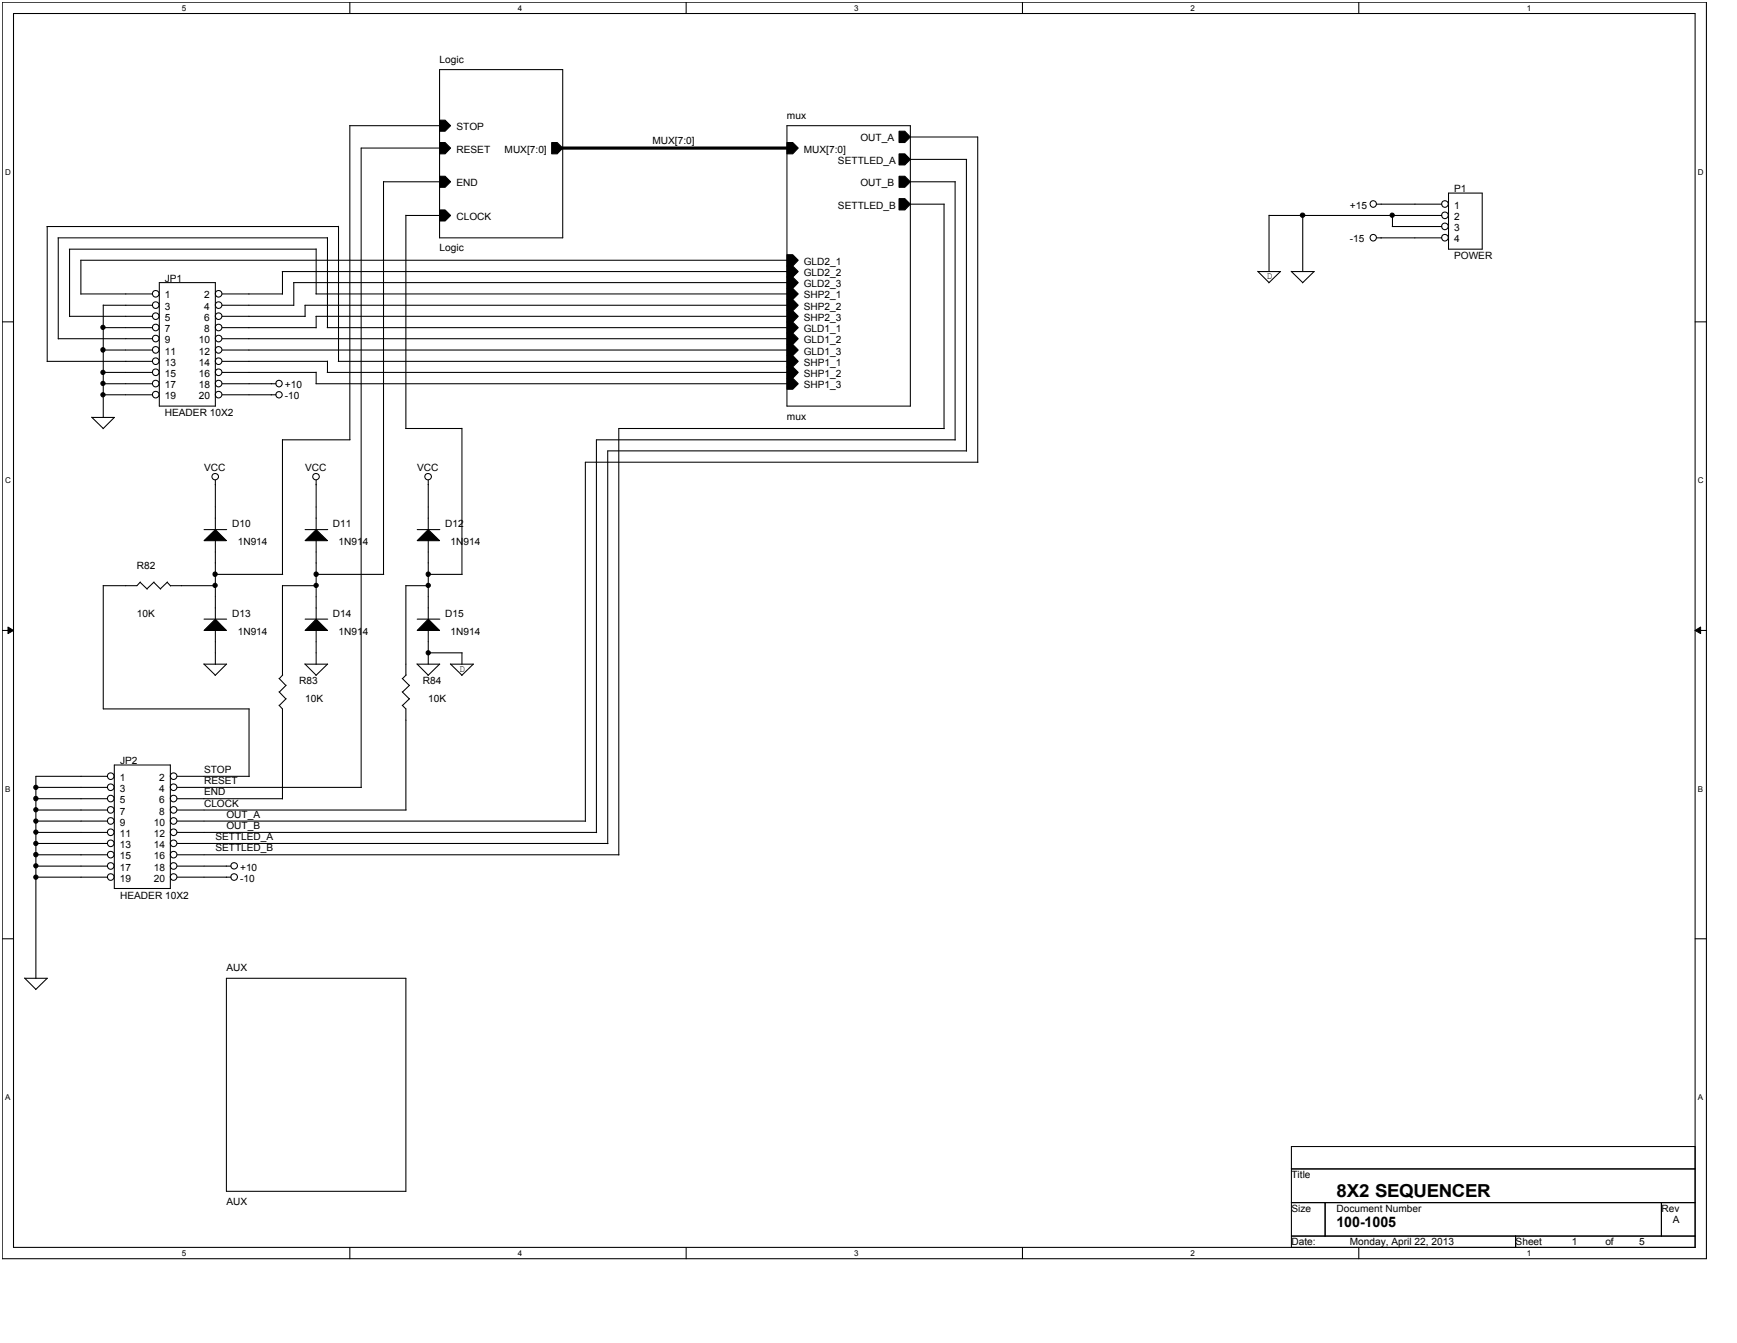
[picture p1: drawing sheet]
<svg xmlns="http://www.w3.org/2000/svg" width="279mm" height="216mm" viewBox="0 0 279 216" stroke-linecap="round" stroke-linejoin="round" font-family="sans-serif">
<path d="M.4 .4h274.1v202h-274.1zM2.2 2.2h270.5v198.3h-270.5z" fill="none" stroke="#000" stroke-width=".17"/>
<g fill="#fff">
<path d="M29.2 .6h.7v1.4h-.7z"/>
<path d="M29.2 200.7h.7v1.4h-.7z"/>
</g>
<path d="M56.3 .4v1.8M56.3 200.5v1.9" fill="none" stroke="#000" stroke-width=".17"/>
<g fill="#fff">
<path d="M83.3 .6h.7v1.4h-.7z"/>
<path d="M83.3 200.7h.7v1.4h-.7z"/>
</g>
<path d="M110.4 .4v1.8M110.4 200.5v1.9" fill="none" stroke="#000" stroke-width=".17"/>
<g fill="#fff">
<path d="M137.4 .6h.7v1.4h-.7z"/>
<path d="M137.4 200.7h.7v1.4h-.7z"/>
</g>
<path d="M164.5 .4v1.8M164.5 200.5v1.9" fill="none" stroke="#000" stroke-width=".17"/>
<g fill="#fff">
<path d="M191.5 .6h.7v1.4h-.7z"/>
<path d="M191.5 200.7h.7v1.4h-.7z"/>
</g>
<path d="M218.6 .4v1.8M218.6 200.5v1.9" fill="none" stroke="#000" stroke-width=".17"/>
<g fill="#fff">
<path d="M245.6 .6h.7v1.4h-.7z"/>
<path d="M245.6 200.7h.7v1.4h-.7z"/>
<path d="M.8 26.9h.9v1.4h-.9z"/>
<path d="M273.1 26.9h.9v1.4h-.9z"/>
<path d="M.8 76.5h.9v1.4h-.9z"/>
<path d="M273.1 76.5h.9v1.4h-.9z"/>
</g>
<path d="M.4 51.7h1.8M272.7 51.7h1.8" fill="none" stroke="#000" stroke-width=".17"/>
<g fill="#fff">
<path d="M.8 126.1h.8v1.4h-.8z"/>
<path d="M273.1 126.1h.8v1.4h-.8z"/>
</g>
<path d="M.4 101.4h1.8M272.7 101.4h1.8" fill="none" stroke="#000" stroke-width=".17"/>
<path d="M1.3 100.8l.9 .6-.9 .5zM272.7 101.4l.8-.6v1.1z" fill="#000"/>
<path d="M1.3 100.8l.9 .6-.9 .5zM272.7 101.4l.8-.6v1.1z" fill="none" stroke="#000" stroke-width=".16"/>
<g fill="#fff">
<path d="M.8 175.7h.8v1.4h-.8z"/>
<path d="M273.1 175.7h.8v1.4h-.8z"/>
</g>
<g fill="none" stroke="#000" stroke-width=".17">
<path d="M70.7 19.3h.9l.9 .9-.9 .9h-.9zM70.7 11.2h19.8v27h-19.8zM7.5 36.4h47M7.6 36.4v21.7M9.3 38.2h43.4M9.4 38.2v16.3M52.7 38.2v14.5M54.5 36.4v21.7M56.3 20.2h14.4M56.3 20.2v50.5M61.7 29.2h9M61.7 29.2v63.1"/>
<path d="M65.3 34.6v34.3M65.3 34.6h5.4M70.7 33.8h.9l.9 .8-.9 .9h-.9zM70.7 28.3h.9l.9 .9-.9 .9h-.9zM70.7 22.9h.9l.9 .9-.9 .9h-.9zM70.7 23.8h-12.6v102.8M88.7 22.9h.9l.9 .9-.9 .9h-.9zM126.6 22.9h.9l.9 .9-.9 .9h-.9zM126.6 20.2h19.8v45.1h-19.8zM144.6 21.1h.9l.9 .9-.9 .9h-.9zM144.6 28.3h.9l.9 .9-.9 .9h-.9zM144.6 24.7h.9l.9 .9-.9 .9h-.9z"/>
<path d="M144.6 31.9h.9l.9 .9-.9 1h-.9zM146.4 22h10.9v52.3M146.4 32.8h5.5M146.4 25.6h9.1M146.4 29.2h7.3M151.9 32.8v36.1M153.6 29.2v41.5M155.4 25.6v46.9M204.1 34.6h27.8M204.1 34.6v9.1M209.5 34.6v9.1M221.4 38.2h10.5"/>
<path d="M221.4 32.8h10.5M223.9 36.4h8M224 34.6v1.8M233 31h5.4v9.1h-5.4zM7.6 58.1h16.9M9.4 54.5h15.1M11.1 40.1h39.8M11.2 50.9h13.3M11.2 40.1v10.8M13 41.8h113.6M13 47.3h11.5M13 41.8v5.5"/>
<path d="M16.6 52.7h7.9M16.6 56.3h7.9M16.6 59.9h7.9M16.6 49.1h7.9M16.6 49v18.1M25.6 45.4h9v19.9h-9zM35.7 47.3h9.7M35.7 49.1h11.6M35.7 50.9h13.4M35.7 52.7h15.2M35.7 54.5h90.9M35.7 56.3h90.9"/>
<path d="M35.7 58.1h17M35.7 59.9h15.2M45.4 43.7h81.2M45.4 43.7v3.6M47.2 45.4h79.4M47.3 45.4v3.7M49 49.1h77.6M49.1 49.1v1.8M50.8 47.3h75.8M50.8 50.9h75.8M50.9 40v7.3M50.9 50.9v1.8"/>
<path d="M50.9 59.8v1.9M52.6 52.7h74M52.6 59.9h74M52.7 58v1.9M54.4 58.1h72.2M126.6 51.8h.9l.9 .9-.9 .9h-.9zM126.6 53.6h.9l.9 .9-.9 .9h-.9zM126.6 55.4h.9l.9 .9-.9 .9h-.9zM126.6 57.2h.9l.9 .9-.9 .9h-.9zM126.6 59h.9l.9 .9-.9 .9h-.9zM126.6 40.9h.9l.9 .9-.9 1h-.9zM126.6 42.8h.9l.9 .9-.9 .8h-.9z"/>
<path d="M126.6 44.5h.9l.9 .9-.9 1h-.9zM126.6 46.4h.9l.9 .9-.9 .8h-.9zM126.6 48.1h.9l.9 1-.9 .9h-.9zM126.6 50h.9l.9 .9-.9 .9h-.9zM202.3 43.6l1.8 1.8M202.4 43.7h3.6M205.9 43.7l-1.8 1.8M207.7 43.6l1.8 1.8M207.7 43.7h3.7M211.4 43.7l-1.9 1.8M14.7 67.1l1.9 1.8M14.8 67.1h3.6"/>
<path d="M16.6 61.7h7.9M16.6 63.5h7.9M18.4 67.1l-1.8 1.8M34.6 77.2v7.9M35.7 61.7h8.7M35.7 63.5h8.7M45.4 70.7v21.6M45.4 70.7h10.9M50.8 61.7h75.8M50.9 77.2v7.9M65.2 68.9h9.1M68.9 77.2v7.9"/>
<path d="M74.3 68.8v23.5M126.6 60.8h.9l.9 .9-.9 .9h-.9zM151.9 68.9h-52.4v68.6M153.7 70.7h-57.8v63.2M155.5 72.5h-57.7v63.1M157.3 74.3h-63.1v57.7M16.6 94.1v19.9h23.5M22.5 93.6l1.2 1.1M22.6 93.6l-.6 .6h-5.4M24.7 93.6l1.1 1.1M24.8 93.6l-1.2 1.1M26.9 93.6l.5 .6"/>
<path d="M26.9 93.6l-1.1 1.1M27.4 94.2h7.2M32.8 86.9l1.8-1.8 1.8 1.8zM32.8 85.1h3.7M32.8 99.5h3.7M34.6 99.5l1.8 1.9h-3.6zM34.6 86.9v12.6M34.6 92.3h10.9M45.4 94.2h5.5M45.4 94.1v14.4M49.1 86.9l1.8-1.8 1.8 1.8zM49.1 85.1h3.6"/>
<path d="M49.1 99.5h3.6M50.9 99.5l1.8 1.9h-3.6zM50.9 86.9v12.6M50.9 92.3h10.8M65.3 94.1v14.4M65.3 94.2h3.6M67.1 85.1h3.6M67.1 99.5h3.6M68.9 99.5l1.8 1.9h-3.6zM68.9 85.1l1.8 1.8h-3.6zM68.9 86.9v12.6M68.9 92.3h5.4"/>
<path d="M32.8 106.7l1.8 1.8M32.8 106.8h3.7M34.6 101.3v5.5M36.4 106.8l-1.8 1.8M40.1 114v10.8M44.9 113.4l.5 .6v14.4M44.9 111.2l1.1 1.2M44.9 109.1l1.1 1.1M45.5 108.5l-.6 .6M46 112.3l-1.1 1.1M46 110.2l-1.1 1.1M49 106.7l1.9 1.8"/>
<path d="M49.1 106.8h3.6M50.9 101.3v5.5M52.7 106.8l-1.9 1.8M64.7 113.4l.6 .6v16.2M64.7 111.2l1.1 1.2M64.7 109.1l1.1 1.1M65.3 108.5l-.6 .6M65.9 112.3l-1.2 1.1M65.9 110.2l-1.2 1.1M67.1 106.7l1.8 1.8M67.1 106.8h3.6M68.9 101.3v5.5"/>
<path d="M68.9 104.9h5.4M70.7 106.8l-1.9 1.8M72.4 106.7l1.9 1.8M72.5 106.8h3.7M74.3 104.9v1.9M76.1 106.8l-1.8 1.8M5.8 139.2h11.5M5.8 126.6h11.5M5.8 128.4h11.5M5.8 130.2h11.5M5.8 132h11.5M5.8 133.8h11.5"/>
<path d="M5.8 135.6h11.5M5.8 137.4h11.5M17.3 124.8h-11.5v32.5M18.4 123h9v19.8h-9zM28.5 139.2h8.6M28.5 124.8h11.6M28.5 126.6h29.6M28.5 128.4h16.9M28.5 130.2h36.8M28.5 132h65.7M28.5 133.8h67.5M28.5 135.6h69.3"/>
<path d="M28.5 137.4h71.1M.4 150.9h1.8M4 157.2l1.8 1.8M4 157.3h3.6M5.8 141h11.5M7.6 157.3l-1.9 1.8M28.5 141h8.6M36.4 157.3h28.9v34.2h-28.9zM272.7 150.9h1.8M207.7 184.3h65v16.2h-65zM207.7 187.9h65M207.7 193.3h65"/>
<path d="M207.7 198.7h65M213.1 193.3v5.4M243.8 198.7v1.8M267.2 193.3v5.4"/>
<circle cx="209.5" cy="34.6" r=".36"/>
<circle cx="220.9" cy="32.8" r=".52"/>
<circle cx="220.9" cy="38.2" r=".52"/>
<circle cx="223.9" cy="34.6" r=".34"/>
<circle cx="232.4" cy="34.6" r=".54"/>
<circle cx="232.4" cy="32.8" r=".54"/>
<circle cx="232.4" cy="38.2" r=".54"/>
<circle cx="232.4" cy="36.4" r=".54"/>
<circle cx="16.5" cy="56.2" r=".35"/>
<circle cx="16.6" cy="59.9" r=".34"/>
<circle cx="16.6" cy="52.6" r=".34"/>
<circle cx="25" cy="59.8" r=".54"/>
<circle cx="25" cy="47.2" r=".54"/>
<circle cx="25" cy="54.4" r=".54"/>
<circle cx="25" cy="56.2" r=".54"/>
<circle cx="25" cy="49" r=".54"/>
<circle cx="25" cy="50.8" r=".54"/>
<circle cx="25" cy="52.6" r=".54"/>
<circle cx="25" cy="58.1" r=".54"/>
<circle cx="35.2" cy="47.2" r=".54"/>
<circle cx="35.2" cy="50.8" r=".54"/>
<circle cx="35.2" cy="59.8" r=".54"/>
<circle cx="35.2" cy="54.4" r=".54"/>
<circle cx="35.2" cy="49" r=".54"/>
<circle cx="35.2" cy="56.2" r=".54"/>
<circle cx="35.2" cy="52.6" r=".54"/>
<circle cx="35.2" cy="58.1" r=".54"/>
<circle cx="16.6" cy="63.5" r=".34"/>
<circle cx="16.6" cy="61.6" r=".34"/>
<circle cx="25" cy="63.4" r=".54"/>
<circle cx="25" cy="61.7" r=".54"/>
<circle cx="34.6" cy="76.6" r=".52"/>
<circle cx="35.2" cy="63.4" r=".54"/>
<circle cx="35.2" cy="61.7" r=".54"/>
<circle cx="44.9" cy="61.7" r=".52"/>
<circle cx="44.9" cy="63.5" r=".51"/>
<circle cx="50.8" cy="76.6" r=".52"/>
<circle cx="68.9" cy="76.6" r=".52"/>
<circle cx="34.6" cy="92.3" r=".35"/>
<circle cx="34.6" cy="94.1" r=".34"/>
<circle cx="50.8" cy="92.3" r=".35"/>
<circle cx="50.8" cy="94.1" r=".34"/>
<circle cx="68.9" cy="92.3" r=".35"/>
<circle cx="68.9" cy="94.1" r=".34"/>
<circle cx="68.9" cy="104.9" r=".34"/>
<circle cx="5.8" cy="128.4" r=".35"/>
<circle cx="5.8" cy="137.4" r=".35"/>
<circle cx="5.8" cy="130.2" r=".34"/>
<circle cx="5.8" cy="132" r=".34"/>
<circle cx="5.8" cy="135.6" r=".34"/>
<circle cx="5.8" cy="126.6" r=".34"/>
<circle cx="5.8" cy="133.8" r=".34"/>
<circle cx="5.8" cy="139.2" r=".34"/>
<circle cx="17.8" cy="128.4" r=".54"/>
<circle cx="17.8" cy="137.4" r=".54"/>
<circle cx="17.8" cy="132" r=".54"/>
<circle cx="17.8" cy="130.2" r=".54"/>
<circle cx="17.8" cy="135.6" r=".54"/>
<circle cx="17.8" cy="126.6" r=".54"/>
<circle cx="17.8" cy="124.8" r=".54"/>
<circle cx="17.8" cy="139.2" r=".54"/>
<circle cx="17.8" cy="133.8" r=".54"/>
<circle cx="27.9" cy="137.4" r=".54"/>
<circle cx="27.9" cy="128.4" r=".54"/>
<circle cx="27.9" cy="124.8" r=".54"/>
<circle cx="27.9" cy="130.2" r=".54"/>
<circle cx="27.9" cy="126.6" r=".54"/>
<circle cx="27.9" cy="132" r=".54"/>
<circle cx="27.9" cy="135.6" r=".54"/>
<circle cx="27.9" cy="139.2" r=".54"/>
<circle cx="27.9" cy="133.8" r=".54"/>
<circle cx="37.7" cy="139.2" r=".52"/>
<circle cx="5.8" cy="141" r=".34"/>
<circle cx="17.8" cy="141" r=".54"/>
<circle cx="27.9" cy="141" r=".54"/>
<circle cx="37.7" cy="141" r=".54"/>
</g>
<g fill="#000">
<path d="M32.8 86.9l1.8-1.8 1.8 1.8zM49.1 86.9l1.8-1.8 1.8 1.8zM68.9 85.1l1.8 1.8h-3.6zM34.6 99.5l1.8 1.9h-3.6zM50.9 99.5l1.8 1.9h-3.6zM68.9 99.5l1.8 1.9h-3.6z"/>
<path d="M70.7 33.8h.9l.9 .8-.9 .9h-.9z" fill-rule="evenodd"/>
<path d="M70.7 28.3h.9l.9 .9-.9 .9h-.9z" fill-rule="evenodd"/>
<path d="M70.7 19.3h.9l.9 .9-.9 .9h-.9z" fill-rule="evenodd"/>
<path d="M70.7 22.9h.9l.9 .9-.9 .9h-.9z" fill-rule="evenodd"/>
<path d="M88.7 22.9h.9l.9 .9-.9 .9h-.9z" fill-rule="evenodd"/>
<path d="M126.6 22.9h.9l.9 .9-.9 .9h-.9z" fill-rule="evenodd"/>
<path d="M144.6 21.1h.9l.9 .9-.9 .9h-.9z" fill-rule="evenodd"/>
<path d="M144.6 28.3h.9l.9 .9-.9 .9h-.9z" fill-rule="evenodd"/>
<path d="M144.6 24.7h.9l.9 .9-.9 .9h-.9z" fill-rule="evenodd"/>
<path d="M144.6 31.9h.9l.9 .9-.9 1h-.9z" fill-rule="evenodd"/>
<path d="M126.6 51.8h.9l.9 .9-.9 .9h-.9z" fill-rule="evenodd"/>
<path d="M126.6 53.6h.9l.9 .9-.9 .9h-.9z" fill-rule="evenodd"/>
<path d="M126.6 55.4h.9l.9 .9-.9 .9h-.9z" fill-rule="evenodd"/>
<path d="M126.6 57.2h.9l.9 .9-.9 .9h-.9z" fill-rule="evenodd"/>
<path d="M126.6 59h.9l.9 .9-.9 .9h-.9z" fill-rule="evenodd"/>
<path d="M126.6 40.9h.9l.9 .9-.9 1h-.9z" fill-rule="evenodd"/>
<path d="M126.6 42.8h.9l.9 .9-.9 .8h-.9z" fill-rule="evenodd"/>
<path d="M126.6 44.5h.9l.9 .9-.9 1h-.9z" fill-rule="evenodd"/>
<path d="M126.6 46.4h.9l.9 .9-.9 .8h-.9z" fill-rule="evenodd"/>
<path d="M126.6 48.1h.9l.9 1-.9 .9h-.9z" fill-rule="evenodd"/>
<path d="M126.6 50h.9l.9 .9-.9 .9h-.9z" fill-rule="evenodd"/>
<path d="M126.6 60.8h.9l.9 .9-.9 .9h-.9z" fill-rule="evenodd"/>
<circle cx="209.5" cy="34.6" r=".36"/>
<circle cx="223.9" cy="34.6" r=".34"/>
<circle cx="16.5" cy="56.2" r=".35"/>
<circle cx="16.6" cy="59.9" r=".34"/>
<circle cx="16.6" cy="52.6" r=".34"/>
<circle cx="16.6" cy="63.5" r=".34"/>
<circle cx="16.6" cy="61.6" r=".34"/>
<circle cx="34.6" cy="92.3" r=".35"/>
<circle cx="34.6" cy="94.1" r=".34"/>
<circle cx="50.8" cy="92.3" r=".35"/>
<circle cx="50.8" cy="94.1" r=".34"/>
<circle cx="68.9" cy="92.3" r=".35"/>
<circle cx="68.9" cy="94.1" r=".34"/>
<circle cx="68.9" cy="104.9" r=".34"/>
<circle cx="5.8" cy="128.4" r=".35"/>
<circle cx="5.8" cy="137.4" r=".35"/>
<circle cx="5.8" cy="130.2" r=".34"/>
<circle cx="5.8" cy="132" r=".34"/>
<circle cx="5.8" cy="135.6" r=".34"/>
<circle cx="5.8" cy="126.6" r=".34"/>
<circle cx="5.8" cy="133.8" r=".34"/>
<circle cx="5.8" cy="139.2" r=".34"/>
<circle cx="5.8" cy="141" r=".34"/>
</g>
<path d="M90.5 23.8h36.1" fill="none" stroke="#000" stroke-width=".51"/>
<text font-size="2.9" x="215" y="192.4">8X2 SEQUENCER</text>
<text font-size="2.3" x="215" y="197.3">100-1005</text>
<g font-size="1.6">
<text x="70.7" y="10.1">Logic</text>
<text x="73.4" y="20.9">STOP</text>
<text x="104.9" y="23.1">MUX[7:0]</text>
<text x="126.6" y="19.1">mux</text>
<text x="138.4" y="22.7">OUT_A</text>
<text x="73.4" y="29.9">END</text>
<text x="73.4" y="24.5">RESET</text>
<text x="81.2" y="24.5">MUX[7:0]</text>
<text x="129.3" y="24.5">MUX[7:0]</text>
<text x="134.8" y="26.3">SETTLED_A</text>
<text x="138.4" y="29.9">OUT_B</text>
<text x="73.4" y="35.4">CLOCK</text>
<text x="134.8" y="33.5">SETTLED_B</text>
<text x="217.1" y="33.5">+15</text>
<text x="233.9" y="30.8">P1</text>
<text x="233.9" y="33.5">1</text>
<text x="233.9" y="35.4">2</text>
<text x="70.7" y="40.4">Logic</text>
<text x="217.1" y="39">-15</text>
<text x="233.9" y="41.7">POWER</text>
<text x="233.9" y="37.1">3</text>
<text x="233.9" y="39">4</text>
<text x="26.5" y="45.3">JP1</text>
<text x="26.5" y="48">1</text>
<text x="32.9" y="48">2</text>
<text x="129.3" y="42.6">GLD2_1</text>
<text x="129.3" y="44.4">GLD2_2</text>
<text x="129.3" y="46.2">GLD2_3</text>
<text x="129.3" y="48">SHP2_1</text>
<text x="203.8" y="44.9">D</text>
<text x="26.5" y="49.8">3</text>
<text x="26.5" y="51.6">5</text>
<text x="26.5" y="53.4">7</text>
<text x="32.9" y="49.8">4</text>
<text x="32.9" y="51.6">6</text>
<text x="32.9" y="53.4">8</text>
<text x="129.3" y="53.4">GLD1_1</text>
<text x="129.3" y="49.8">SHP2_2</text>
<text x="129.3" y="51.6">SHP2_3</text>
<text x="26.5" y="55.2">9</text>
<text x="26.5" y="57">11</text>
<text x="26.5" y="58.8">13</text>
<text x="32" y="57">12</text>
<text x="32" y="58.8">14</text>
<text x="32" y="55.2">10</text>
<text x="129.3" y="55.2">GLD1_2</text>
<text x="129.3" y="57">GLD1_3</text>
<text x="129.3" y="58.8">SHP1_1</text>
<text x="26.5" y="60.6">15</text>
<text x="26.5" y="62.4">17</text>
<text x="26.5" y="64.2">19</text>
<text x="32" y="60.6">16</text>
<text x="32" y="62.4">18</text>
<text x="32" y="64.2">20</text>
<text x="45.8" y="62.4">+10</text>
<text x="45.8" y="64.2">-10</text>
<text x="129.3" y="60.6">SHP1_2</text>
<text x="129.3" y="62.4">SHP1_3</text>
<text x="26.5" y="66.9">HEADER 10X2</text>
<text x="126.6" y="67.4">mux</text>
<text x="32.8" y="75.7">VCC</text>
<text x="49.1" y="75.7">VCC</text>
<text x="67.1" y="75.7">VCC</text>
<text x="37.3" y="84.8">D10</text>
<text x="38.2" y="87.6">1N914</text>
<text x="53.6" y="84.8">D11</text>
<text x="54.5" y="87.6">1N914</text>
<text x="71.6" y="84.8">D12</text>
<text x="72.5" y="87.6">1N914</text>
<text x="22" y="91.4">R82</text>
<text x="22" y="99.2">10K</text>
<text x="37.3" y="99.2">D13</text>
<text x="53.6" y="99.2">D14</text>
<text x="71.6" y="99.2">D15</text>
<text x="38.2" y="102.1">1N914</text>
<text x="54.5" y="102.1">1N914</text>
<text x="72.5" y="102.1">1N914</text>
<text x="48.1" y="110">R83</text>
<text x="49.1" y="112.9">10K</text>
<text x="68" y="110">R84</text>
<text x="68.9" y="112.9">10K</text>
<text x="73.9" y="108">D</text>
<text x="19.3" y="125.5">1</text>
<text x="19.3" y="122.8">JP2</text>
<text x="25.6" y="125.5">2</text>
<text x="32.8" y="124.3">STOP</text>
<text x="19.3" y="127.3">3</text>
<text x="19.3" y="129.1">5</text>
<text x="19.3" y="130.9">7</text>
<text x="25.6" y="127.3">4</text>
<text x="25.6" y="129.1">6</text>
<text x="25.6" y="130.9">8</text>
<text x="32.8" y="126.1">RESET</text>
<text x="32.8" y="129.7">CLOCK</text>
<text x="32.8" y="127.9">END</text>
<text x="36.4" y="131.4">OUT_A</text>
<text x="19.3" y="132.7">9</text>
<text x="19.3" y="134.5">11</text>
<text x="19.3" y="136.3">13</text>
<text x="24.7" y="134.5">12</text>
<text x="24.7" y="136.3">14</text>
<text x="24.7" y="132.7">10</text>
<text x="34.6" y="135.1">SETTLED_A</text>
<text x="34.6" y="136.9">SETTLED_B</text>
<text x="36.4" y="133.3">OUT_B</text>
<text x="19.3" y="138.1">15</text>
<text x="19.3" y="140">17</text>
<text x="19.3" y="141.7">19</text>
<text x="24.7" y="138.1">16</text>
<text x="24.7" y="140">18</text>
<text x="24.7" y="141.7">20</text>
<text x="38.6" y="141.7">-10</text>
<text x="38.6" y="140">+10</text>
<text x="19.3" y="144.4">HEADER 10X2</text>
<text x="36.4" y="156.2">AUX</text>
<text x="207.7" y="189.4">Title</text>
<text x="36.4" y="193.7">AUX</text>
<text x="207.7" y="194.8">Size</text>
<text x="215" y="194.8">Document Number</text>
<text x="267.2" y="194.8">Rev</text>
<text x="269.1" y="196.6">A</text>
<text x="207.7" y="200.1">Date:</text>
<text x="217.1" y="200.1">Monday, April 22, 2013</text>
<text x="243.8" y="200.1">Sheet</text>
<text x="252.8" y="200.1">1</text>
<text x="258.2" y="200.1">of</text>
<text x="263.6" y="200.1">5</text>
</g>
<g font-size="1.3">
<text x="29.2" y="1.7">5</text>
<text x="83.3" y="1.7">4</text>
<text x="137.4" y="1.7">3</text>
<text x="191.5" y="1.7">2</text>
<text x="245.6" y="1.7">1</text>
<text x=".8" y="28.1">D</text>
<text x="273.1" y="28.1">D</text>
<text x=".8" y="77.6">C</text>
<text x="273.1" y="77.6">C</text>
<text x=".8" y="127.3">B</text>
<text x="273.1" y="127.3">B</text>
<text x=".8" y="176.8">A</text>
<text x="273.1" y="176.8">A</text>
<text x="29.2" y="201.9">5</text>
<text x="83.3" y="201.9">4</text>
<text x="137.4" y="201.9">3</text>
<text x="191.5" y="201.9">2</text>
<text x="245.6" y="201.9">1</text>
</g>
</svg>
